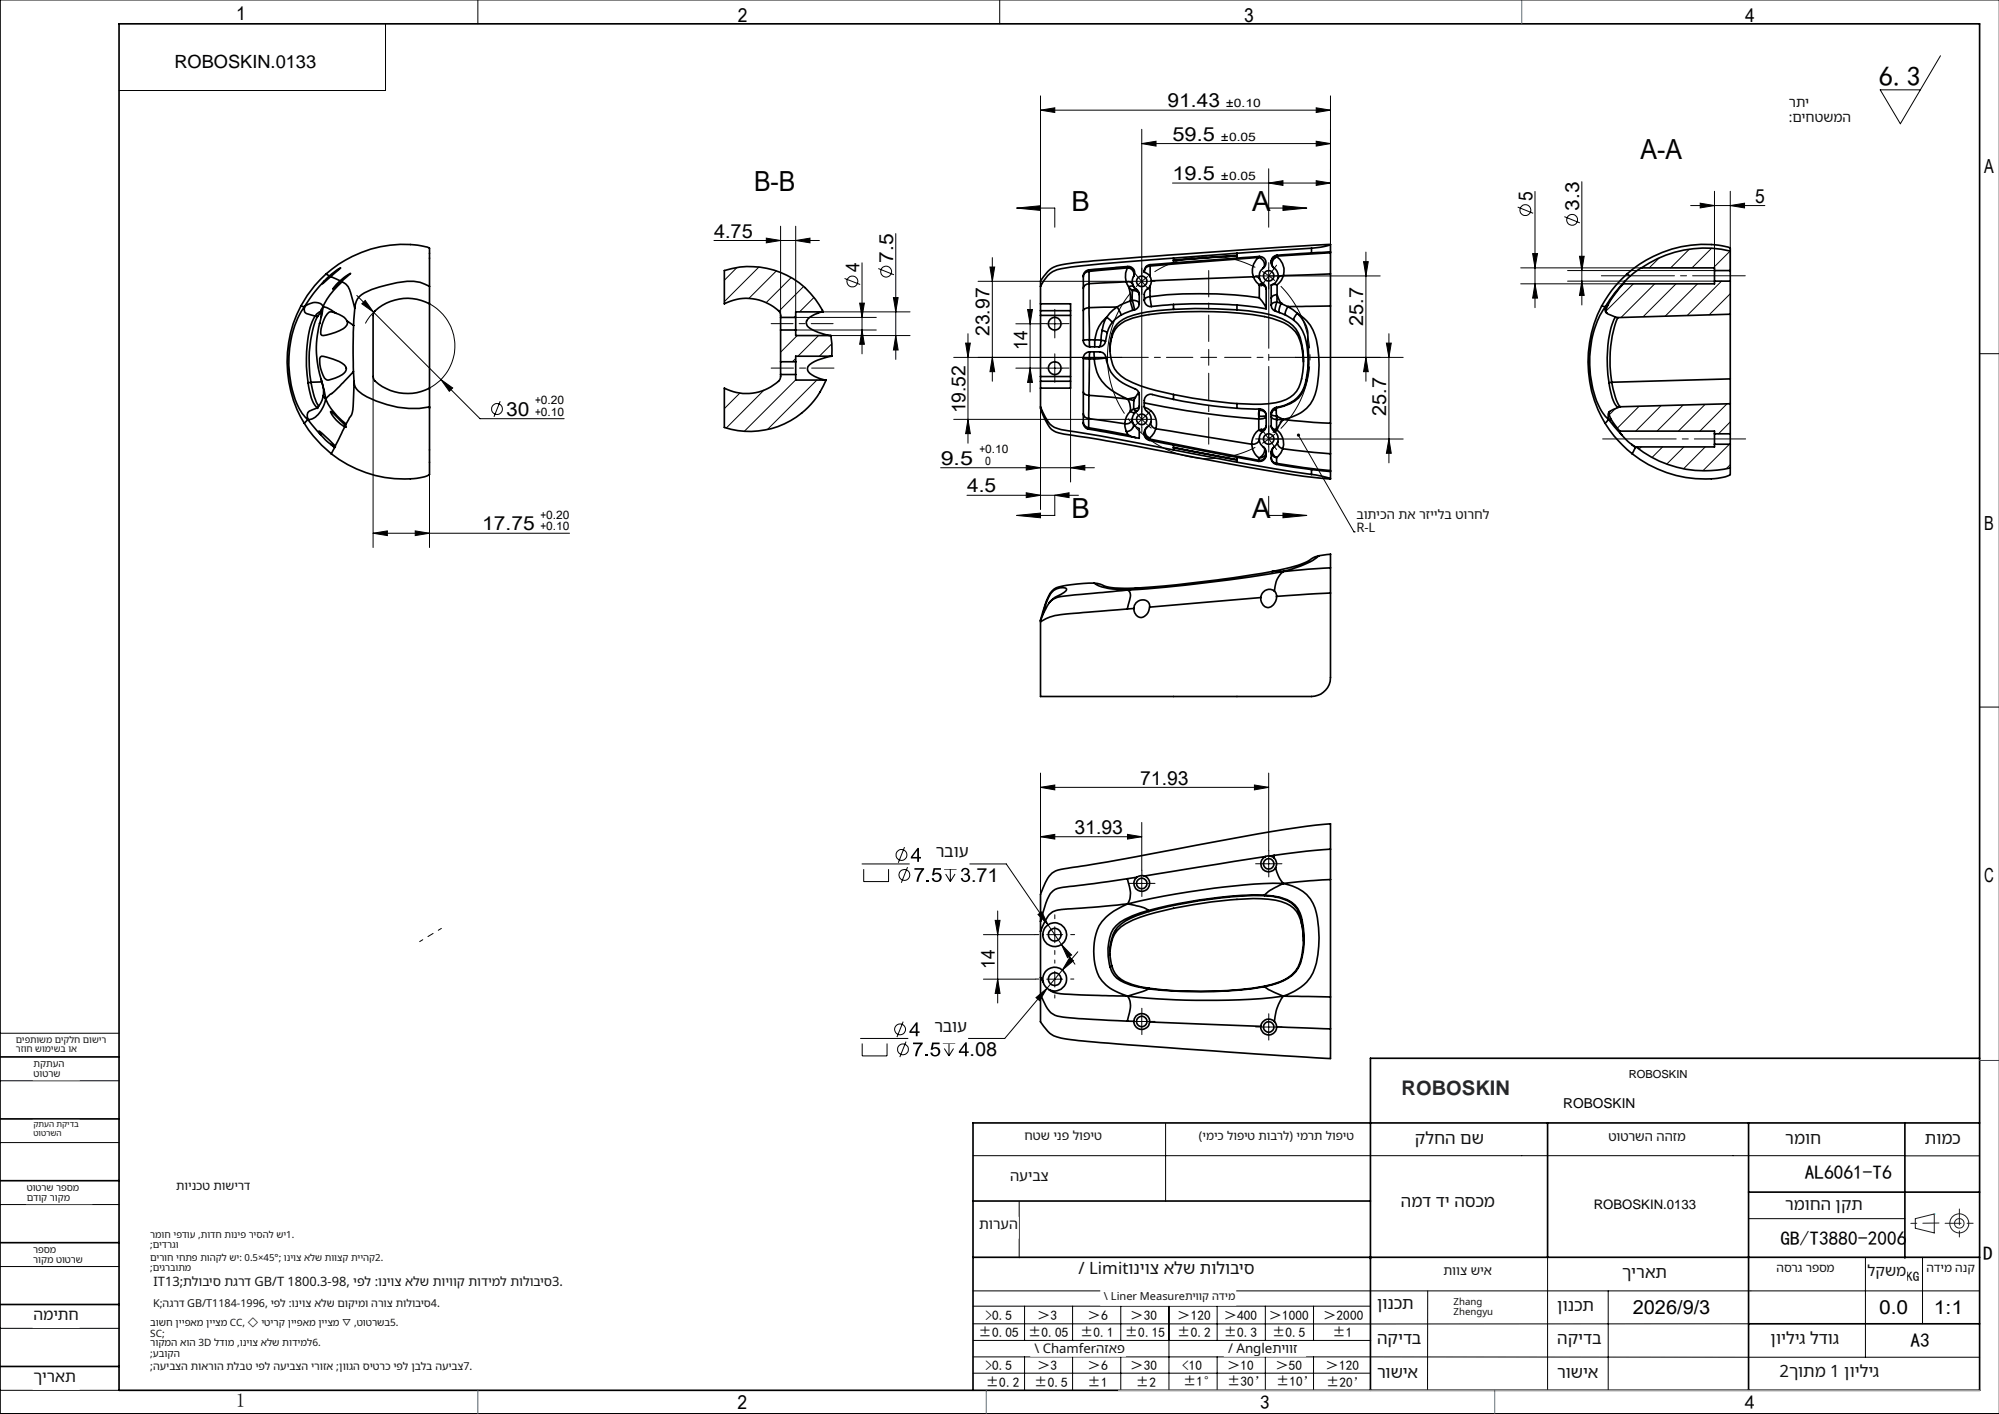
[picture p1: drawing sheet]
<svg xmlns="http://www.w3.org/2000/svg" width="420mm" height="297mm" viewBox="0 0 420 297" stroke-linecap="round" stroke-linejoin="round" font-family="sans-serif">
<g fill="none" stroke="#000" stroke-width=".21">
<path d="M100.4 0v5M210 0v5M420 0h-419.9v297h419.9M81 5v14h-56M407.7 11.7l-8.4 14.3-4.3-7.1h8.5M218.6 23.1l3-.5v1zM218.6 20.1v40M218.6 23.1h60.9M239.9 30.2l3-.5v1zM239.9 27.2v62.5M239.9 30.2h39.6M246.3 38.4h33.2"/>
<path d="M266.6 38.4l3-.4v.9zM266.6 35.5v12.2M276.5 29.7l3 .5-3 .5zM276.5 38l3 .4-3 .5zM276.5 22.6l3 .5-3 .5zM279.5 20.1v44.2M332.4 38.2v25.9M150 50.5h22.2M154.8 56.2l-2.6 2.7M159.5 56.1l-7.3 7.3M161 50l3 .5-3 .5zM163.1 56.9l-5.8 5.8"/>
<path d="M164 47.5v18.7M166.2 58.3l-5.2 5.3M167.2 50.5l3-.5v1zM167.2 47.5v18M177.4 58.5l3.3 1.3M181.1 55.2v19.1M184.5 56.4l3.3 1.3M188.2 49.1v26.4M205.5 59.1h31.6M208 56.1h1l-.5 3zM208.5 54.1v26M213.6 43.7l5-.5v1z"/>
<path d="M213.6 43.7h8v4M238.2 59.1h3.3M238.8 57.9l1.1 1.2M239.9 59.1l-1.2 1.2M239.9 59.1l1.1 1.3M241.2 58.1l-1.3 1M264.9 58h25.1M266.6 43.7h8M266.6 56.3v3.3M269.6 43.2l5 .5-5 .5zM286.5 55h1l-.5 3zM287 52.9v27.2"/>
<path d="M318.9 43.5l3.2 1.3M319.5 56.3h25.4M319.5 59.6h21.6M322 53.3h1l-.5 3zM322.5 59.6l.5 3h-1zM322.5 40.2v24.4M328.7 45.5l3.2 1.3M329.4 59.1h30.8M331.9 53.8h.9l-.4 3zM332.4 59.1l.4 3h-.9zM343.2 59.6l-5.8 5.7M347.7 59.6l-7.1 7.1"/>
<path d="M348.6 54.2l-2.1 2.1M352.1 59.6l-6.9 6.9M354.9 52.3l-3.9 4M355.2 43.2h15.6M356.7 59.6l-6.9 6.8M357.2 42.7l3 .5-3 .5zM359.6 52.1l-4.1 4.2M360.2 40.2v16.6h-30.8M361.7 59.1l-7.2 7.2M363.5 43.2l3-.5v1zM363.5 40.2v16.6M363.5 52.7l-3.5 3.6"/>
<path d="M75 62.1l17.6 17.6M76 63.8l.7-.7 1.8 2.5zM78.4 79.1v35.9M78.8 65.3a8.9 8.9 0 0 0-2 2.6M90.2 63.8a10 10 0 0 1 .1 17.7M92.6 79.7l8.3 8.2h17.6M92.6 79.7l2.5 1.8-.7 .7zM164.2 69.3l-.2 .2M167.2 66.3l-.4 .4M167.2 75.3l-.7 .7M167.2 79.8l-10.8 10.8M167.2 66.7h16.9"/>
<path d="M167.2 69.3h16.9M167.5 70.5l-3.5 3.5M168.8 60.2l-5.1 5.2M171 62.5l-3 3M171.6 79.8l-10.3 10.4M172 70.5l-4.4 4.3M172.8 65.2l-.3 .3M173 65.5h18.2M174.6 70.5h16.6M174.8 72.2l-2.6 2.6M180.6 63.7h1l-.5 3zM181.1 69.3l.5 3h-1z"/>
<path d="M187.7 62.5h1l-.5 3zM188.2 70.5l.5 3h-1zM200.4 75.1h35.3M202.9 72.1h1l-.5 3zM203.4 70.1v23M208.5 75.1l.5 3h-1zM213.4 68h5.2M213.4 77.3h5.2M215.9 65h1l-.5 3zM216.4 77.3l.5 3h-1zM216.4 63v19.3M219.9 68h3.4"/>
<path d="M219.9 77.3h3.4M221.6 66.3v3.4M221.6 75.7v3.3M272.2 75.1h22.6M287 75.1l.5 3h-1zM291.3 72.1h1l-.5 3zM291.8 70.1v27.1M363.5 61.7l-4.4 4.4M415.9 74.3h4.1M90.2 94.5v20.5M105.1 84.3l-1.3 3.3M155.4 82.6l-3.2 3.2"/>
<path d="M160.5 81.9l-7.9 8M197.6 98.2h32.3M200.4 88.1h36.7M203.4 88.1l.5 3h-1zM215.6 97.8l3 .4-3 .5zM218.6 85.8v21.2M224.9 98.2l3-.4v.9zM224.9 81.5v19.7M238.2 88.1h3.3M264.9 92.2h29.9M266.6 90.6v3.3M272.8 91.4l11.7 20.3h30.5"/>
<path d="M291.8 92.2l.5 3h-1zM339.4 85.8l-1.3 1.3M344.4 85.3l-4.6 4.6M344.8 93.9l-.4 .4M349 85.2l-5.3 5.4M349.3 93.9l-2.2 2.2M353.6 85.1l-5.4 5.5M353.8 93.9l-3.6 3.6M358.2 84.9l-5.6 5.7M358.3 93.9l-4.6 4.6M362.9 84.8l-5.7 5.8M363.4 93.3l-5.6 5.6"/>
<path d="M363.5 88.6l-2.4 2.5M363.5 97.6l-.8 .8M78.4 112l3-.5v1zM78.4 112h41.3M87.2 111.5l3 .5-3 .5zM203.2 104h23.4M213.6 108.3l5-.5v1zM215.6 103.5l3 .5-3 .5zM221.6 104l3-.5v1zM221.6 104.2v4.1h-8M266.6 104.2v4.1h8M269.6 107.8l5 .5-5 .5z"/>
<path d="M415.9 148.5h4.1M190 177.9l-1.3 3.3M218.6 175.8l3-.5v.9zM218.6 165.4l3-.5v1zM218.6 162.4v31.1M218.6 175.8h21.3M218.6 165.4h48M236.9 175.3l3 .5-3 .4zM239.9 172.8v10M263.6 164.9l3 .5-3 .5zM266.6 162.4v16.3M266.6 179.8v3.3"/>
<path d="M181.1 181.5h30.3l8.8 12.8M181.5 182.6v2.6h5.2v-2.6M190.7 182.1l-1.3 3.3M198.4 182.6h2.6M198.7 183.6l1 1.6M199.7 182.6v2.6M200.7 183.6l-1 1.6M206.6 196.3h10.9M209.1 193.3h1l-.5 3zM209.6 191.3v19.4M218.1 192.1l.8-.6 1.3 2.8zM219.9 196.3h3.4"/>
<path d="M220.2 194.3l5.6 8.2M221.6 194.7v3.3M223 198.4l2.1 2.2-.8 .6zM226.4 199.9l-6.4 7.7M238.2 185.6h3.3M239.9 183.9v3.3M264.9 181.4h3.3M0 217h25M181.2 219.2v2.6h5.2v-2.6M189.8 214.6l-1.3 3.2M190.4 218.8l-1.3 3.2M198.1 219.2h2.6"/>
<path d="M199.4 219.2v2.6M206.6 205.7h11M209.6 205.7l.5 3h-1zM217.7 209.5l2.3-1.9-1.6 2.6zM219.9 205.7h3.4M220 207.6l-8.9 10.5h-30.3M221.6 204v3.3M224.8 201.1l.7 .7-2.3 2zM238.2 214.6h3.3M239.9 212.9v3.3M264.9 215.7h3.3M266.6 214.1v3.3"/>
<path d="M0 227h25M0 240h25M198.4 220.2l1 1.6M200.3 220.2l-.9 1.6M244.9 236v16.3M0 253h25M204.4 242.7h195.8M214.1 252.4v11.8M367.4 256h32.8M400.2 242.8h15.7M0 266h25M0 279h25"/>
<path d="M204.4 271.1h211.5M204.4 278.1h163M204.4 274.4h83.5M215.3 274.4v7.1M225.4 274.4v7.1M235.5 274.4v7.1M245.6 274.4v17.6M255.7 274.4v7.1M265.9 274.4v7.1M276 274.4v7.1M300 271.1l-.1 21M325.2 264.1v27.9"/>
<path d="M337.9 271.1v20.9M391.9 264.1v21M403.9 264.1v14M0 292h25M204.4 285l211.5 .1M204.4 288.4h83.5M204.5 281.5h83.5M215.3 285v7M225.4 285v7M235.5 285v7M255.7 285v7M265.9 285v7"/>
<path d="M276 285v7M287.9 292h128"/>
<circle cx="179.1" cy="59.1" r="1.14"/>
<circle cx="186.2" cy="57.1" r="1.15"/>
<circle cx="320.5" cy="44.1" r="1.15"/>
<circle cx="330.3" cy="46.2" r="1.13"/>
<circle cx="104.4" cy="85.9" r="1.14"/>
<circle cx="189.4" cy="179.6" r="1.14"/>
<circle cx="190" cy="183.8" r="1.15"/>
<circle cx="189.1" cy="216.2" r="1.14"/>
<circle cx="189.7" cy="220.4" r="1.13"/>
</g>
<path d="M266.6 57.9l-1.4-.9M266.6 57.9l1.3 1.1M238.8 86.8l-.6-.9M239.9 88.1l1.2 1.1M239.9 88.1l-1.1-1.3M241.1 89.2l.8 .8M266.6 92.2l1.3-1M266.6 92.2l-1.4 .9" fill="none" stroke="#000" stroke-width=".21" stroke-dasharray="30.5 1.3 1.3 1.3" stroke-linecap="butt"/>
<path d="M269.1 90a21.3 21.3 0 0 0 0-29.9" fill="none" stroke="#000" stroke-width=".21" stroke-dasharray="30.5 1.3 1.3 1.3" stroke-dashoffset="15.8" stroke-linecap="butt"/>
<path d="M263.7 56.2a21.3 21.3 0 0 0-21.1 .9" fill="none" stroke="#000" stroke-width=".21" stroke-dasharray="30.5 1.3 1.3 1.3" stroke-dashoffset="21.3" stroke-linecap="butt"/>
<path d="M237.6 61.5a21.3 21.3 0 0 0-.2 26.9 21.3 21.3 0 0 0 26.3 5.6" fill="none" stroke="#000" stroke-width=".21" stroke-dasharray="30.5 1.3 1.3 1.3" stroke-dashoffset="3.2" stroke-linecap="butt"/>
<g fill="none" stroke="#191924" stroke-width=".21">
<path d="M402.4 256l4-1v4l-4-1z"/>
<circle cx="411.7" cy="257" r="1"/>
<circle cx="411.7" cy="257" r="2"/>
</g>
<g fill="none" stroke="#000" stroke-width=".21" stroke-dasharray="30.5 1.3 1.3 1.3">
<path d="M238.2 59.1h-1.1M238.8 57.8l-.7-.8M239.9 57.4v-1.1M241.6 59.1h1.1M264.9 57.9h-1.1M265.6 59.3l-.7 .9M266.6 56.3v-1.1M266.6 59.6v1.1M266.6 57.9l1-1.3M266.6 57.9l-1 1.4M267.6 56.6l.6-.9M268.2 57.9h1.1"/>
<path d="M220 68h-1.4M220 77.3h-1.4M221.6 66.3v-1.3M221.6 69.6v1.4M221.6 75.6v-1.3M221.6 79v1.3M223.3 68h1.3M223.3 77.3h1.3M239.9 60.7v1.1M241 60.3l.7 .9M254 75.1h1.6M254 75.1v-1.7"/>
<path d="M254 75.1h-1.7M254 75.1v1.6M238.2 88.1h-1.1M238.7 89.2l-.8 .8M239.9 86.4v-1.1M239.9 89.7v1.1M239.9 88.1l-1.2 1.1M239.9 88.1l1.2-1.2M241.1 86.9l.8-.7M241.6 88.1h1.1M264.9 92.2h-1.1M265.6 90.9l-.7-.9"/>
<path d="M266.6 90.5v-1.1M266.6 93.9v1.1M266.6 92.2l1 1.3M266.6 92.2l-1-1.3M267.6 93.5l.6 .9M268.2 92.2h1.1M266.6 179.8v-1.1M218.3 196.3h-.8M221.6 193v-.9M221.6 199.6v.9M225 196.3h.8M238.2 185.5h-1.1"/>
<path d="M239.9 183.9v-1.1M239.9 187.2v1.1M241.6 185.5h1.1M264.9 181.4h-1.1M266.6 183.1v1.1M268.2 181.4h1.1M218.3 205.6h-.7M221.6 202.3v-.7M221.6 209v.6M225 205.6h.6M238.2 214.5h-1.1M239.9 212.9v-1.1"/>
<path d="M239.9 216.2v1.1M241.6 214.5h1.1M264.9 215.7h-1.1M266.6 214v-1.1M266.6 217.4v1.1M268.2 215.7h1.1"/>
</g>
<path d="M336.5 57.9h30.2" fill="none" stroke="#000" stroke-width=".21" stroke-dasharray="30.5 1.3 1.3 1.3" stroke-dashoffset="15.1"/>
<path d="M336.7 92.2h30.1" fill="none" stroke="#000" stroke-width=".21" stroke-dasharray="30.5 1.3 1.3 1.3" stroke-dashoffset="15"/>
<path d="M175 68h-13" fill="none" stroke="#000" stroke-width=".21" stroke-dasharray="30.5 1.3 1.3 1.3" stroke-dashoffset="25.9"/>
<path d="M175.2 77.3h-13.2" fill="none" stroke="#000" stroke-width=".21" stroke-dasharray="30.5 1.3 1.3 1.3" stroke-dashoffset="25.8"/>
<path d="M269.3 88.2l-2.9 4.3" fill="none" stroke="#000" stroke-width=".21" stroke-dasharray="30.5 1.3 1.3 1.3" stroke-dashoffset="29.8"/>
<path d="M250.6 75.1h-14.9M254 71.7v-14.9M254 78.4v14.9M257.3 75.1h14.9" fill="none" stroke="#000" stroke-width=".21" stroke-dasharray="30.5 1.3 1.3 1.3" stroke-dashoffset="24.9"/>
<path d="M88.2 197.8l4.5-2.8" fill="none" stroke="#000" stroke-width=".21" stroke-dasharray="30.5 1.3 1.3 1.3" stroke-dashoffset="29.7"/>
<path d="M266.6 57.9v34.3" fill="none" stroke="#000" stroke-width=".21" stroke-dasharray="30.5 1.3 1.3 1.3" stroke-dashoffset="15.3"/>
<g fill="none" stroke="#000" stroke-width=".35">
<path d="M25 5h390.9v287h-390.9zM68.1 59.1a29 29 0 0 0-4.1 5.3M68.5 57.5l.7 .5M68.5 57.5a23.9 23.9 0 0 1 21.5-5.5l.2 .1v8M68.5 57.5a24.6 24.6 0 0 0-5.3 6.8M69.2 58l1.4-1.2 1-.5-2.1 1.8M69.2 58l-1.1 1.1M69.5 58.1l2 .9M69.5 58.1l-1.8 1.5 .4-.5M71.5 59l2.2-1.6-1.9 1.7M71.5 59l-1.2 1.2-.3 .6 1.8-1.7M71.8 59.1l.1 .1"/>
<path d="M71.9 59.2l.7 .5 .6 .6a17.5 17.5 0 0 1 1.3 4.5M71.9 59.2a14.9 14.9 0 0 0-4 5.2M218.6 59.1v1M228.8 56.7a1.33 1.33 0 0 0-1.2 1.3v13.5M228.8 56.7v.3M228.8 57a1.21 1.21 0 0 0-1.2 1.2M228.8 57v2.6M228.8 59.6a1.17 1.17 0 0 0-1.2 1M228.8 59.6v5M236.6 59.2a1.06 1.06 0 0 1 1.4 .6M236.6 59.2l-7.8 .4M236.6 59.2l.5 1.1"/>
<path d="M236.9 56.3l-8.1 .7M236.9 56.3a1.34 1.34 0 0 1 1.3 1.8M236.9 56.3a3.7 3.7 0 0 0-.3 2.9M237 56a1.39 1.39 0 0 1 1.3 .8 1.39 1.39 0 0 1-.3 1.6 2.06 2.06 0 0 0 .8 2.3M237 56l-8.2 .7M237 56l-.1 .3M241.7 55.6a1.36 1.36 0 0 0-1.3 1.6 2.03 2.03 0 0 1 1.5 1.7 2.03 2.03 0 0 1-1.1 2.1l-.4 .7v1.4M241.7 55.6v.3M241.7 55.9a1.21 1.21 0 0 0-1.3 1.2M241.7 55.9v2.2M246.6 54.2l-10.9 .9a103.5 103.5 0 0 0-13.6 1.6 5.8 5.8 0 0 0-3.5 3.4M246.6 55.2l-4.9 .4"/>
<path d="M246.6 54.2v1M259.9 53.7l-13.3 1M259.9 53.7l-13.3 .9M259.9 53.2l-13.3 1M259.9 53.2v1M259.9 54.2l-13.3 1M263.3 58.1l-21.4 .9M263.3 58.1a1.06 1.06 0 0 1 1.4 .6M263.3 58.1l.7 1.2 .6 .5M264.4 54.1l-22.7 1.8M264.4 54.1a3.6 3.6 0 0 0-1.1 4M264.4 54.1a1.42 1.42 0 0 1 .9 2.3"/>
<path d="M264.6 53.9a1.4 1.4 0 0 1 1.4 1.1 1.4 1.4 0 0 1-.9 1.6 2.03 2.03 0 0 0 .3 3M264.6 53.9l-4.7 .3M264.6 53.9l-.2 .2M264.6 59.8v2.7M264.6 59.8a1.18 1.18 0 0 1 1.4 .9M265.4 59.6l.4 .3 .2 .8M265.4 59.6a.65 .65 0 0 0-.8 .2M267.1 55.2l.2 .7 .4 .4M267.3 59.8h1M267.7 56.3a1.98 1.98 0 0 1 .8 2 1.98 1.98 0 0 1-1.4 1.6v4.2M268.3 53.6a1.31 1.31 0 0 0-1.2 1.6M268.3 53.6v.2"/>
<path d="M268.3 53.8a1.27 1.27 0 0 0-1.2 1.2M268.3 54a1.27 1.27 0 0 0-1.2 1.2M268.3 54a3.6 3.6 0 0 1 1.4 3.9M268.3 54a1.4 1.4 0 0 0-.6 2.3M268.3 59.8v2.1M268.3 53.8v.2M269.7 57.9a1.08 1.08 0 0 0-1.2 .6M269.7 57.9a3.9 3.9 0 0 1-1.4 1.9M275.6 52.1l2.4-.3 1.5-.4v1.5M275.6 52.1l-15.7 1.1M275.6 53.1l-7.3 .5M275.6 52.1v1"/>
<path d="M279.5 51.3l-20.5 1.3a775.2 775.2 0 0 0-34.8 2.8 5.8 5.8 0 0 0-4.9 2.7l-.7 1M279.5 52.9l-3.9 .2M279.5 53.1l-11.2 .7M279.5 52.9v.2M279.5 57.5l-9.8 .4M279.5 53.1v4.4M279.5 57.5v6.8M341.1 59.6a22.6 22.6 0 0 0-3.2 4.4M341.4 59.1l-2.2 2.6-1.9 2.7M341.4 59.1l-.3 .5M341.8 57.5l.7 .5M341.8 57.5a24.6 24.6 0 0 0-5.3 6.8"/>
<path d="M342.5 58l-1.1 1.1M344.9 56.3l-2.4 1.7M344.9 56.3h15.3v.5M360.2 56.8v2.3M360.2 59.1v.5h-19.1M360.2 59.1h3.3M360.2 56.8h3.3M363.5 56.8v-4.7l-.2-.1a23.5 23.5 0 0 0-21.5 5.5M363.5 52.7a23.4 23.4 0 0 0-18.6 3.6M363.5 56.8v2.3M363.5 59.1v6.9M63.2 64.3l.8 .1"/>
<path d="M63.2 64.3a25.1 25.1 0 0 0 .7 24.6M64 64.4a2.88 2.88 0 0 1 3.6-.4l.3 .4M64 64.4a1.12 1.12 0 0 0 .7 1.6l1.5 .4M64 64.4a19.4 19.4 0 0 0-3.3 12.3 18.5 18.5 0 0 0 2.9 10.3l1.1 1.1M66.2 66.4a12.5 12.5 0 0 0-1.7 6.2l-.1 1.3a29.3 29.3 0 0 0 .3 6.5M66.2 66.4l.5 .1M66.7 66.5a24 24 0 0 0-1.4 13.8M67.2 67.8a23.2 23.2 0 0 0 .7 13.4v1.9M67.3 75l.3-.2 1.1 .2a6.9 6.9 0 0 1 3.9 2 1.29 1.29 0 0 1-.7 1.7l-1.5 .7-1.6 .4a1.93 1.93 0 0 1-1.2-1.7l-.3-.8a4.2 4.2 0 0 1 0-2.3zM67.4 65.4l-.9 .6-.3 .4M67.5 79.6l.9 4.2M67.5 65.7l-.8 .8"/>
<path d="M67.9 64.4l-.4 .7v1.5M67.9 64.4l.8 .2 1.9 1.2M67.9 64.4l-.8 3.6M70.6 65.8l-.5-.2a1.01 1.01 0 0 0-1.3 .3 7.2 7.2 0 0 0-1.4 4.3l.5 .3 1.6-.4a6.7 6.7 0 0 0 3.3-1.8l.2-.3-.1-.6M70.6 65.8l.6 .2a3 3 0 0 1 1.7 1.4M72.9 67.4l1.4 1M74.3 78.1l-3 3.1-2 1.7-.9 .9M74.3 78.1l.1 2M74.3 68.4v9.7M74.5 64.8l-.2 3.6M90.2 60.1a8.4 8.4 0 0 0-6.8-.7 23.5 23.5 0 0 0-7.4 2.5 3.4 3.4 0 0 0-1.5 2.9M90.2 63.8a9.8 9.8 0 0 0-11.7 1.9l-.1 .5v12.9l.1 .5a9.7 9.7 0 0 0 11.7 1.9"/>
<path d="M90.2 60.1v25.4M164 78.7v.6a2.19 2.19 0 0 1-1.5 1.6 9.9 9.9 0 0 1-10.3 .6v8.3a17.3 17.3 0 0 0 21.4-10M164 76v2.7M164 66.7v2.6M164 69.3v6.7M164 66.7h3.2M164 78.7h3.2M164 76h3.2M164 69.3h3.2M167.2 76v2.7M167.2 66.7v2.6M167.2 78.7v1.1h6.4"/>
<path d="M167.2 69.3v1.2h7.4M173 65.5a5.2 5.2 0 0 0-3.5 1.9v.9a8.9 8.9 0 0 0 5.1 2.2M173 65.5a17.2 17.2 0 0 0-20.8-8.7v7a9.7 9.7 0 0 1 11.7 1.9l.1 1M173 65.5h-5.8v1.2M174.6 70.5l.2 1.6v2.7M174.8 74.8a10.5 10.5 0 0 0-4.9 2l-.2 .5a1.36 1.36 0 0 0 .8 1.4l1.4 .7 1.7 .4M174.8 74.8h-7.6v1.2M218.6 63.8v1.5M218.6 79.1v1M218.6 65.3v.9M218.6 63.8h6.3v17.7h-6.3M218.6 60.1v3.7"/>
<path d="M218.6 66.2v12.9M218.6 65.3h6.3M218.6 79.1h6.3M218.6 66.2h6.3M227.6 75.2v13.6a1.36 1.36 0 0 0 1.1 1.3M227.6 71.5a1.33 1.33 0 0 0 1.4 1.3M227.6 75.2l1.3 .2M228.8 64.6a1.15 1.15 0 0 0-1.2 .7M228.8 64.6l.1 6.8M228.9 75.4l-.1 7.6M228.9 71.4l-1.3 .1M228.9 75.4h1"/>
<path d="M228.9 71.4l.1 1.4M228.9 71.4h1.1M229 73.9h2a1.5 1.5 0 0 1 1.4 1.7 7.2 7.2 0 0 0 5 5.6l1.1 .5a1.41 1.41 0 0 1 .9 1.2v2.8l-.5 .7M229 73.9a1.33 1.33 0 0 0-1.4 1.3M229 73.9l-.1 1.5M229 72.8h1.9M229.8 73.9l.1 1.5M229.9 75.4a8.8 8.8 0 0 0 5.3 7.6l1.7 .8M230 71.4v1.4M230 71.4l1.3 .1M231.3 71.5l1 .2M231.3 71.5a1.56 1.56 0 0 1-.4 1.3"/>
<path d="M231.6 69.4l1 .5M231.6 69.4l-.3 2.1M232.3 71.7a1.33 1.33 0 0 1-1.4 1.1M232.4 75.2l-2.5 .2M232.5 66.6l1 .9 .1 .3M232.5 66.6l-.7 1.5-.2 1.3M232.5 66.6a7 7 0 0 0-2.5 4.8M232.6 69.9l-.3 1.8M233.6 70.8a5.5 5.5 0 0 1 4.4-4 54.7 54.7 0 0 1 14.3-1.4 64.4 64.4 0 0 1 15 1.5 7.7 7.7 0 0 1 5.8 4.6 15.7 15.7 0 0 1 .8 4.5M233.6 70.8l-.4 2.1v.8M233.6 70.2a9.2 9.2 0 0 0 1.1 8 10.7 10.7 0 0 0 4.9 2.8l3.3 1 3.7 .9M233.6 70.2v.6"/>
<path d="M234.7 64.5l-5.9 .1M234.7 64.5l.6 1.1 .2 .6M234.7 64.5l-1.5 1.3-.7 .8M237.1 60.3a.88 .88 0 0 1 1.2 0M237.1 60.3a6.3 6.3 0 0 1 .4 2.9M237.1 60.3l.8 .7M237.5 63.2l-2.8 1.3M237.5 63.2l.4 2M237.9 63.1a1.3 1.3 0 0 1 1.5 .7M237.9 63.1l-.4 .1M237.9 63.1l.5 2M237.9 61v2.1"/>
<path d="M237.9 61a1.19 1.19 0 0 1 1.5 .9M238.4 65.1a8.6 8.6 0 0 0-5.1 3.2l-.7 1.6M238.8 60.7a1.26 1.26 0 0 1 .6 1.2M238.8 60.7a.7 .7 0 0 0-.9 .3M239.4 63.8a1.4 1.4 0 0 1-1 1.3M239.4 61.9v1.9M240.4 63.1a1.34 1.34 0 0 0 1.5 1.3M241.6 62.3a89.7 89.7 0 0 1 23 .2M241.6 62.3a1.05 1.05 0 0 0-1.2 .8M241.6 62.3l.3 2.1M241.7 60.1l-.1 2.2M246.6 65l-1.5 .1a22.9 22.9 0 0 0-9.1 2 4.8 4.8 0 0 0-2.4 3.1"/>
<path d="M246.6 65l4.5-.2 8.8 .3M246.6 64l-4.7 .4M246.6 64a107.2 107.2 0 0 1 13.3 .1M246.6 64v1M259.9 65.1a23.2 23.2 0 0 1 10.9 2.6 6.1 6.1 0 0 1 2.7 4.6 14.6 14.6 0 0 1-1.1 9.9 7.6 7.6 0 0 1-5.9 2.6l-3.2 .1-3.4-.1M259.9 64.1v1M264.6 62.5l1.1 1.6 .3 .7M266 60.7v4.2l-6.1-.8M267.1 64.1a1.34 1.34 0 0 0 .9 1.3M268 65.4a8.2 8.2 0 0 1 6.4 6.3 19.1 19.1 0 0 1 0 8.1M268.3 63.4a1.11 1.11 0 0 0-1.2 .7M268.3 63.4a2.36 2.36 0 0 0-.3 2"/>
<path d="M268.3 63.4l.9 .3M268.3 61.9l.9 1.8M268.3 61.9a1.15 1.15 0 0 0-1.2 .7M268.3 61.9v1.5M269.2 63.7l1.4 .7M269.2 63.7h.1M269.2 63.7l-.5 1.3 .1 .6M270.6 64.4h.1M270.6 64.4l-.5 1.2v.6M270.6 64.4l2 1.4M272.6 65.8a8.8 8.8 0 0 1 4.3 7.3 22.1 22.1 0 0 1-1 10.8 8.5 8.5 0 0 1-6.3 4.2M272.6 65.8a6.7 6.7 0 0 1 2.2 6l.1 1.4a21 21 0 0 1-.4 6.8"/>
<path d="M272.6 65.8a1.57 1.57 0 0 0-.7 1.5M274.4 79.8a6.9 6.9 0 0 1-6.2 5.8M274.4 79.8l.1 .2M274.5 80a6.3 6.3 0 0 1-4.8 5.3l-1.6 .4M279.5 64.3l-8.9 .1M279.5 64.3v24.6M336.5 64.3l.8 .1M336.5 64.3a25.3 25.3 0 0 0 .7 24.6M337.3 64.4a1.24 1.24 0 0 0 .3 1.4M337.3 64.4l-.4 .6a22.1 22.1 0 0 0-.4 21.3l1.5 1.8M337.6 65.8l1.8 .8M337.9 64l-.6 .4"/>
<path d="M337.9 64a1.7 1.7 0 0 0-.3 1.8M339.4 66.6a14.9 14.9 0 0 0-1.7 7.3 29.3 29.3 0 0 0 .4 6.5M339.4 66.6l.5 .1M339.9 66.7a23.7 23.7 0 0 0-1.3 13.6M363.5 66l-23.6 .7M363.5 66v13.6M363.5 79.6v5.2M363.5 79.6l-24.9 .7M63.9 88.9a25 25 0 0 0 5.7 6.4M64.7 88.1l2.8 3.3M64.7 88.1l-.8 .8M64.7 80.4a9 9 0 0 0 1.8 5.1l.2 .2-1 .3a1.25 1.25 0 0 0-1.1 1.8l.1 .3"/>
<path d="M65.3 80.3l-.6 .1M65.3 80.3l.7 3.1 1 1.9M67.5 91.4l-.5-.8 2.1 1.7 1.3 1.4M67.5 91.4l2.1 2M67.6 80.2l-2.3 .1M67.9 83.1l-.2 .9-1 1.8M67.9 83.1l.5 .7M68.4 83.8a12.7 12.7 0 0 0 4.3 5.3M68.4 83.8a5.2 5.2 0 0 1-3.3 4.3h-.4M69.6 93.4l.7 .5v.1M69.6 93.4l.7 .6M70.3 94l-.7 1.3"/>
<path d="M70.4 93.7v.2M72.4 89.7l-2 4M72.6 89.4l.1 .3h-.3M72.6 89.4l-2.8-2.8-.3-.2a7 7 0 0 0 2.9 3.3M72.7 89.1l-.1 .3M74.4 80.1v.2a2.92 2.92 0 0 0 1.7 2.5 21.1 21.1 0 0 0 14.1 2.7M74.4 80.1l-.2 5.4a5.3 5.3 0 0 1-1.2 3l-.3 .6M90.2 85.5v14.2a9.8 9.8 0 0 1-5.2 .9 24.8 24.8 0 0 1-15.4-5.3M90.2 85.5v.3M218.6 85.8l1.5 3.3a3.9 3.9 0 0 0 3.5 2.1 407.7 407.7 0 0 1 27.6 4.9 272.9 272.9 0 0 0 28.3 4.5M218.6 85.5v.3M218.6 85.5l1 2.1a4.3 4.3 0 0 0 3.4 2.6l1.4 .3a363.4 363.4 0 0 1 22.2 4"/>
<path d="M218.6 80.1v1.4M218.6 81.5v4M218.6 80.1h6.3M227.6 88.7a1.28 1.28 0 0 0 1.1 1.1M227.6 86.9a1.09 1.09 0 0 0 1.1 1M227.6 82.3a1.08 1.08 0 0 0 1.2 .7M228.7 89.8v.3M228.7 89.8l8.4 1.6M228.7 87.9v1.9M228.7 87.9l7.6 1.1M228.8 83l-.1 4.9M228.8 83l8.1 .8"/>
<path d="M236.3 89l.3 1.6M236.6 90.6l.5 .8M236.9 83.8l.4 .9 .2 1.7M236.9 83.8l1.3 .3M237.1 91.4l1.6 .5M237.5 86.4a3.8 3.8 0 0 0-1.2 2.6M237.5 86.4a.91 .91 0 0 0 1.1 .2M237.9 88a1.24 1.24 0 0 1-1.6 1M238.1 88.9a1.36 1.36 0 0 1-1.5 1.7M238.2 85.9l-.7 .5M238.2 85.9l.2 .4 .5 .1M238.2 84.1v1.8"/>
<path d="M238.5 83.5l-.3 .6M238.5 83.5l-1.6 .3M238.9 86.4a2.01 2.01 0 0 0-1 2 2.01 2.01 0 0 0 1.5 1.6v2.1l-10.7-2M239.3 82.4l-.8 1.1M239.4 85.3a1 1 0 0 1-1.2 .6M240.4 90.8a1.44 1.44 0 0 0 1.1 1.7M240.4 91a1.21 1.21 0 0 0 1.1 1.2M240.4 90.8a1.21 1.21 0 0 0 1.1 1.2M240.4 84.6a181.1 181.1 0 0 0 24.1 3.4M240.5 85.5a3.6 3.6 0 0 1 2.4 4.6M241 89.7l-.3 .4-.3 .7M241 89.7a1.37 1.37 0 0 0 .5 2.3"/>
<path d="M241.5 92.5l5.1 1M241.5 92.2v.3M241.5 92.2l23 4.5M241.5 92v.2M241.8 88.6a1.31 1.31 0 0 0 1.1 1.5M242.9 90.1l-.4 .8-1 1.1M242.9 90.1l20.1 3.2M246.6 82.9a109.2 109.2 0 0 0 13.3 1.9M246.6 83.9l-4.5-1a1.32 1.32 0 0 0-1.7 1.2v1.4a1.73 1.73 0 0 0 .9 1.2 2.03 2.03 0 0 1-.3 3M246.6 83.9l6.2 1.1 7.1 .8M246.6 94l13.3 2.6M246.6 94.5l13.3 2.6"/>
<path d="M246.6 82.9v1M246.6 93.5v1M246.6 93.5l13.3 2.6M259.9 97.1l15.7 2.6M259.9 96.1l4.5 .8M259.9 85.8l4.8 .1a1.24 1.24 0 0 1 1.2 1.4l-1.3 .2M259.9 84.8v1M259.9 96.1v1M263 93.3a3.6 3.6 0 0 0 1.5 2.9M264.5 96.7l-.1 .2M264.5 88v2.3M264.5 90.3a3.7 3.7 0 0 0-1.5 3"/>
<path d="M264.5 90.3l.6 .3h.3M264.5 87.5v.5M264.5 87.5h.1M264.5 96.2v.5M264.5 92.2a1.27 1.27 0 0 1-1.5 1.1M264.6 85.9v.3M264.6 86.2l-.1 .2v1.1M264.6 86.2v1.3M264.6 86.2l1 .2 .4 .6M265.4 93.9l.4 .3 .2 .8M265.4 90.6a2.03 2.03 0 0 0 0 3.3M265.4 93.9a1.52 1.52 0 0 1-.9 2.3"/>
<path d="M266 95a1.5 1.5 0 0 1-1.6 1.9M266 89.5l-.2 .7-.4 .4M266 95.5a1.34 1.34 0 0 1-1.5 1.2M266 95a1.35 1.35 0 0 1-1.5 1.2M266 89.5a1.29 1.29 0 0 1-1.5 .8M266 87.3a1.27 1.27 0 0 1-1.5 .7M266 87.2v2.3M267.1 89.5l.2 .7 .4 .4M267.1 95v1.2a1.34 1.34 0 0 0 1.1 1.3M267.1 96.1a1.21 1.21 0 0 0 1.1 1.2l5.7 .9 5.6 .6M267.1 95a1.21 1.21 0 0 0 1.1 1.1M267.1 89.5a1.08 1.08 0 0 0 1.1 .8"/>
<path d="M267.1 87.5a.9 .9 0 0 0 1.1 .6M267.1 86.9v2.6M267.7 90.6a2.03 2.03 0 0 1 0 3.3M267.7 93.9l-.4 .3-.2 .8M267.7 93.9a1.4 1.4 0 0 0 .5 2.2M268.1 86a1.03 1.03 0 0 0-.9 1.2l1 .2M268.1 85.7a1.21 1.21 0 0 0-1 1.2M268.1 85.7v.3M268.1 86l.1 1.4M268.2 85.6a1.36 1.36 0 0 0-1.1 1.3M268.2 85.6l-.1 .1M268.2 97.5l7.4 1.1"/>
<path d="M268.2 90.3l-.5 .3M268.2 88.1h.1M268.2 88.1v2.2M268.2 88.1h1.4M268.2 87.4v.7M268.2 87.4l1.4 .7M268.2 96.1v1.4M268.2 90.3h.1M268.3 90.3l-.6 .3M268.3 90.3l.7 .7a3.7 3.7 0 0 1 .5 3.3M268.5 92.8a1.24 1.24 0 0 0 1 1.5M269.5 94.3l-.4 .8-.9 1"/>
<path d="M269.5 94.3l10 1M269.6 88.1l9.9 .8M269.6 88.1l-.7 1.1-.6 1.1M275.6 99.7l2.1 .3 1.8 .6M275.6 98.6l3.9 .4M275.6 98.6v1.1M279.5 98.8v.2M279.5 95.3v3.5M279.5 88.9v6.4M279.5 99v1.6M337.2 88.9a25.9 25.9 0 0 0 5.7 6.4M338 88.1h.5"/>
<path d="M338 88.1l2.8 3.3M338 88.1l-.8 .8M338.1 80.4a8.5 8.5 0 0 0 1.8 5.2M338.2 86.5a1.57 1.57 0 0 0-.2 1.6M338.2 86.5l-.1 .1a1.69 1.69 0 0 0 .4 1.5M338.5 88.1l1.8 2.5M338.6 80.3l-.5 .1M338.6 80.3a13.4 13.4 0 0 0 1.7 5l.2 .1M339.9 85.6l-1.7 .9M340.3 90.6l.5 .8M340.3 90.6h19.9v.5M340.5 85.4l-.6 .2"/>
<path d="M340.8 91.4l2.1 2M342.9 93.4l.8 .5M342.9 93.4l.7 .6M342.9 95.3a23.4 23.4 0 0 0 20 4.7l.6-.3v-1.4M343.6 94l-.7 1.3M343.7 93.9l-.1 .1M343.7 93.9a23.2 23.2 0 0 0 19.8 4.4M360.2 91.1v2.2M360.2 93.3v.6h-16.5M360.2 91.1h3.3M360.2 93.3h3.3M363.5 84.8l-23 .6"/>
<path d="M363.5 91.1v2.2M363.5 84.8v6.3M363.5 93.3v5M277.1 116.8a18.1 18.1 0 0 1-7.5 3.2M279.5 119.3l-9.9 .7M279.5 119.3v5.3M279.5 116.4v2.9M279.6 116.4l-2.5 .3-1.2 .5a11.5 11.5 0 0 1-4.8 2l-3.8 .8M218.6 130.3v.3M219.2 129l-.6 1.3M220.5 126.6l-1.3 2.4M220.5 126.6l1.2-1.2 1.9-1 .4-.4 .1-.3a2.73 2.73 0 0 0-3.8 1.9l-.7 1.8-.4 1.6"/>
<path d="M229.8 122.5a30.1 30.1 0 0 0-7.9 1l-.8 .6a15.1 15.1 0 0 0-2.5 6.2M229.8 122.5l1.3 .2a9.5 9.5 0 0 0 5.1 .9l3.3-.1M229.8 122.5a9.2 9.2 0 0 0 5.2 1.3l1.9 .1M236.9 127.9l-10.2 .9a16.2 16.2 0 0 0-7.5 1.5l-.6 .3M236.9 123.9a1.69 1.69 0 0 1 .4 2.2l-.4 1.8M236.9 123.9l-7.3 .7a41.8 41.8 0 0 0-7.9 1.1l-1.2 .9M238.2 127.8l-1.3 .1M239.5 123.5l-2.6 .4M239.5 123.5h.1M241.5 127.5a2.11 2.11 0 0 1-2 2.2 1.78 1.78 0 0 1-1.3-1.9M241.5 127.5a1.56 1.56 0 0 0-1-1.5 1.56 1.56 0 0 0-1.8 .6l-.4 .6-.1 .6M264.9 125.5l-23.4 2"/>
<path d="M267.8 124.1l.2 .4 .2 .8M267.8 124.1a1.81 1.81 0 0 0-2.9 1.4M268.2 125.3a2.06 2.06 0 0 1-2.1 2.3 1.86 1.86 0 0 1-1.2-2.1M269.6 120h-1.6a318.4 318.4 0 0 1-28.4 3.5M269.6 120a5.2 5.2 0 0 0-1.8 4.1M269.6 120l-6.9 1.2-11.5 1.5-10.2 1-4.1 .2M279.5 124.6l-11.3 .7M279.5 124.6v17.7a4 4 0 0 1-3.9 4h-57v-15.7M265.9 179.9l-25.4 4.1M265.9 179.9a1.68 1.68 0 0 0-.6 2.7 1.68 1.68 0 0 0 2.7-.3M266.8 179.8l.9 .5M266.8 179.8l-.9 .1"/>
<path d="M267.7 179.7v.6M267.7 179.7l-.9 .1M279.5 178.4v-5.4a218.9 218.9 0 0 0-23.8 3.7l-4.4 .8a517.5 517.5 0 0 1-27.5 5 4.4 4.4 0 0 0-4.2 2.9 8.5 8.5 0 0 0-1 5.4v2.7M279.5 178.4l-5 .4-6.8 .9M279.5 178.4v6.3M218.6 195.6v9.7M218.6 193.5v2.1M236.9 184.6l.2 .8a5.1 5.1 0 0 1-.2 4.5M236.9 184.6l-9.3 1.3a28.3 28.3 0 0 0-5.9 .9l-1 .9-.3 .5a21.7 21.7 0 0 0-1.8 5.3M236.9 189.9l3.4 .7 1 .6M236.9 189.9l-12.9 1.1a4.4 4.4 0 0 0-4.5 2.6l-.9 2M236.9 189.9a12.3 12.3 0 0 0-6 4.5 13.3 13.3 0 0 0 0 10.8 9.7 9.7 0 0 0 6 4"/>
<path d="M238.9 184.3l-2 .3M240.5 184a1.66 1.66 0 0 1 .8 2.4 1.66 1.66 0 0 1-2.5 .4 1.66 1.66 0 0 1 .1-2.5M240.5 184a1.76 1.76 0 0 0-1.6 .3M241.3 191.2a16.9 16.9 0 0 0-6.8 3.2 9 9 0 0 0-1.4 8.1l.1 .6M241.3 191.2l.1 .2M241.4 191.4a15.2 15.2 0 0 0-6.6 3.4 9.1 9.1 0 0 0-1.2 8.1M265.6 188a10 10 0 0 1 6.5 2.1 6.4 6.4 0 0 1 1.5 3.1M265.6 188a91.7 91.7 0 0 0-24.3 3.2M265.6 188l.1 .1M265.7 188.1a9.3 9.3 0 0 1 6.3 2.2l.6 .8 .4 .8 .5 1.5M265.7 188.1a90.7 90.7 0 0 0-24.3 3.3M267.7 180.3l.3 .2a1.68 1.68 0 0 1 0 1.8"/>
<path d="M268 182.3l.6 1.7 1 1.6M269.6 185.6a8.1 8.1 0 0 1 7.2 7.2 22.6 22.6 0 0 1-.9 11.5 10.3 10.3 0 0 1-6.3 4.9M269.6 185.6l-2.7 1.4-1.3 1M269.6 185.6a145.9 145.9 0 0 0-30 3.6l-2.7 .7M273.5 193.4a16.6 16.6 0 0 1-.8 9.7 8.2 8.2 0 0 1-5.4 3.7l-1.6 .3M273.5 194.1l.4 3.6M273.5 194.1a5.8 5.8 0 0 0-5.5-5 34.4 34.4 0 0 0-9.5-.1 77.8 77.8 0 0 0-20.5 4.2 6.7 6.7 0 0 0-4.8 6.6M273.5 193.4v.7M273.6 193.2a16.4 16.4 0 0 1-.8 10.1 8.4 8.4 0 0 1-5.5 3.6l-1.7 .4M273.6 193.2l-.1 .2M279.5 184.7l-9.9 .9M279.5 184.7v24.7"/>
<path d="M218.6 214.6a6.6 6.6 0 0 0 2.8 3 40.5 40.5 0 0 0 9.8 1.4l26.9 2 21.4 1.4M218.6 208.9l1.1 2.4a3.9 3.9 0 0 0 3.6 2.3l3.4 .4 10.2 .5M218.6 205.3v3.6M218.6 208.9v5.7M218.6 205.3l.6 .9M219.2 206.2a2.5 2.5 0 0 1 2.5-3 2.5 2.5 0 0 1 2.3 3.1 2.5 2.5 0 0 1-3.5 1.6M219.2 206.2l.5 1.1 .8 .6M220.5 207.9a4.4 4.4 0 0 0 3.2 .9l13.2 .4M233.2 203.1a4.6 4.6 0 0 0 3.1 3.3l2.6 .9 2.4 .4M233.2 200.4v.2M233.6 202.9a5.4 5.4 0 0 0 4.4 3.9l3.4 .8M233.6 202.9l-.4 .2"/>
<path d="M236.9 214.5h1.3M236.9 209.2a149.5 149.5 0 0 0 32.7 0M236.9 209.2a4.6 4.6 0 0 1 .2 4.4l-.2 .9M238.2 214.5a1.66 1.66 0 0 1 1.8-1.6 1.66 1.66 0 0 1 1.5 1.8M238.2 214.5a1.66 1.66 0 0 0 1.6 1.7 1.66 1.66 0 0 0 1.7-1.5M241.3 207.7l-1.2 .5-3.2 1M241.4 207.6l-.1 .1M241.5 214.7l23.4 .9M264.9 215.6a1.66 1.66 0 0 0 1.6 1.8 1.66 1.66 0 0 0 1.7-1.7M265.6 207.3l1 .6 3 1.3M265.6 207.3a91.1 91.1 0 0 1-24.3 .4M265.7 207.1a88.8 88.8 0 0 1-24.3 .5"/>
<path d="M265.7 207.1l-.1 .2M267.8 214.6l.2 .3 .2 .8M267.8 214.6a1.66 1.66 0 0 0-1.8-.5 1.66 1.66 0 0 0-1.1 1.5M268.2 215.7l11.3 .4M269.6 209.2l9.9 .2M269.6 209.2a10.1 10.1 0 0 0-1.8 5.4M279.5 209.4v6.7M279.5 216.1v6.2M0 222h25M0 235h25M325.2 235.9v28.2M367.4 235.9v56.1"/>
<path d="M400.2 235.9v28.3M415.9 235.9h-211.5v56.1M415.9 222.3h-128v69.7M0 248h25M204.4 252.3h83.5M367.4 250.4h48.5M0 261h25M0 274h25M204.4 264.1h211.5M367.4 278.1h48.5M0 287h25"/>
<circle cx="239.9" cy="59.1" r="1.1"/>
<circle cx="266.6" cy="58" r="1.1"/>
<circle cx="221.6" cy="77.3" r="1.33"/>
<circle cx="221.6" cy="68" r="1.33"/>
<circle cx="239.9" cy="88.1" r="1.1"/>
<circle cx="266.6" cy="92.2" r="1.1"/>
<circle cx="221.6" cy="196.3" r="1.32"/>
<circle cx="221.6" cy="196.3" r="2.51"/>
<circle cx="239.9" cy="185.6" r="1.1"/>
<circle cx="266.6" cy="181.5" r="1.1"/>
<circle cx="221.6" cy="205.7" r="1.33"/>
<circle cx="239.9" cy="214.6" r="1.09"/>
<circle cx="266.6" cy="215.7" r="1.1"/>
</g>
<path d="M407.4 256.9l-5.9 .1M408.7 256.9h6M411.7 253.9v6" fill="none" stroke="#191924" stroke-width=".21" stroke-dasharray="6.3 1.3 1.3 1.3" stroke-dashoffset="3"/>
<path d="M235 292h180.9" fill="none" stroke="#c0c0c0" stroke-width=".21"/>
<path d="M319.7 0v5M415.9 222.7h4.1M100.4 292v5M207.2 292v5M314 292v5" fill="none" stroke="#00f" stroke-width=".21"/>
<path d="M406.4 255h.1" fill="none" stroke="#0ff" stroke-width=".21"/>
<g fill="#000">
<path d="M272.6 91.2l.2 .2-.1-.3a.33 .33 0 0 1 .4 .4 .33 .33 0 0 1-.5 .2 .33 .33 0 0 1 0-.5z"/>
<path d="M276.5 29.7l3 .5-3 .5zM239.9 30.2l3-.5v1z"/>
<path d="M276.5 38l3 .4-3 .5zM266.6 38.4l3-.4v.9z"/>
<path d="M276.5 22.6l3 .5-3 .5zM218.6 23.1l3-.5v1z"/>
<path d="M161 50l3 .5-3 .5zM167.2 50.5l3-.5v1z"/>
<path d="M213.6 43.7l5-.5v1zM213.6 108.3l5-.5v1z"/>
<path d="M269.6 43.2l5 .5-5 .5zM269.6 107.8l5 .5-5 .5z"/>
<path d="M363.5 43.2l3-.5v1zM357.2 42.7l3 .5-3 .5z"/>
<path d="M76.7 63.1l-.7 .7 2.5 1.8zM92.6 79.7l1.8 2.5 .7-.7zM223 198.4l1.3 2.8 .8-.6zM218.1 192.1l2.1 2.2-1.3-2.8zM224.8 201.1l-1.6 2.7 2.3-2zM217.7 209.5l.7 .7 1.6-2.6z"/>
<path d="M215.9 65h1l-.5 3zM216.4 77.3l.5 3h-1zM322 53.3h1l-.5 3zM322.5 59.6l.5 3h-1zM331.9 53.8h.9l-.4 3zM332.4 59.1l.4 3h-.9zM187.7 62.5h1l-.5 3zM188.2 70.5l.5 3h-1zM180.6 63.7h1l-.5 3zM181.1 69.3l.5 3h-1zM209.1 193.3h1l-.5 3zM209.6 205.7l.5 3h-1z"/>
<path d="M287 75.1l.5 3h-1zM286.5 55h1l-.5 3zM203.4 88.1l.5 3h-1zM202.9 72.1h1l-.5 3z"/>
<path d="M291.3 72.1h1l-.5 3zM291.8 92.2l.5 3h-1zM208 56.1h1l-.5 3zM208.5 75.1l.5 3h-1z"/>
<path d="M224.9 98.2l3-.4v.9zM215.6 97.8l3 .4-3 .5z"/>
<path d="M87.2 111.5l3 .5-3 .5zM78.4 112l3-.5v1z"/>
<path d="M215.6 103.5l3 .5-3 .5zM221.6 104l3-.5v1z"/>
<path d="M218.6 175.8l3-.5v.9zM236.9 175.3l3 .5-3 .4zM218.6 165.4l3-.5v1zM263.6 164.9l3 .5-3 .5z"/>
</g>
<g fill="#fff" stroke="#fff" stroke-width=".35">
<path d="M36.7 9.6h31v5.9h-31z"/>
<path d="M334.9 250.7h22.4v4.2h-22.4z"/>
<path d="M285 106.7h30.5v5.8h-30.5z"/>
<path d="M191.3 176.6h12.2v5.8h-12.2z"/>
<path d="M191 213.3h12.2v5.7h-12.2z"/>
<path d="M37 247.8h15.6v4.9h-15.6z"/>
<path d="M31.6 258.4h31.4v4.3h-31.4z"/>
<path d="M31.6 263.2h56v4.3h-56z"/>
<path d="M31.6 268h87.4v4.2h-87.4z"/>
<path d="M31.6 272.7h61.4v4.3h-61.4z"/>
<path d="M31.6 276.8h54v4.4h-54z"/>
<path d="M31.6 281h37v4.4h-37z"/>
<path d="M31.6 285.9h68.3v4.3h-68.3z"/>
<path d="M375.8 20.2h17.5v6h-17.5z"/>
<path d="M5.6 248.5h13.6v4.3h-13.6z"/>
<path d="M7 274.5h9.6v4.3h-9.6z"/>
<path d="M7 287.5h9.6v4.3h-9.6z"/>
<path d="M7 261.5h10.9v4.2h-10.9z"/>
<path d="M3.3 217.4h19.1v4.2h-19.1z"/>
<path d="M7 235.4h9.6v4.2h-9.6z"/>
<path d="M7.1 222.5h9.5v4.2h-9.5z"/>
<path d="M294.3 250.7h20.4v4.2h-20.4z"/>
<path d="M404.4 237.3h8.2v4.2h-8.2z"/>
<path d="M215.3 237.3h16.3v4.2h-16.3z"/>
<path d="M251.9 237.3h32.6v4.2h-32.6z"/>
<path d="M205.7 255.8h8.2v4.2h-8.2z"/>
<path d="M212.2 245.5h8.2v4.3h-8.2z"/>
<path d="M375.1 237.3h16.3v4.2h-16.3z"/>
<path d="M337.9 237.3h16.3v4.2h-16.3z"/>
<path d="M342.2 224.2h50.8v4.4h-50.8z"/>
<path d="M297.3 237.3h16.3v4.2h-16.3z"/>
<path d="M404.8 265.2h10.2v4.2h-10.2z"/>
<path d="M392.4 265.5h8.1v4.2h-8.1z"/>
<path d="M289.3 272h10.2v4.2h-10.2z"/>
<path d="M303.3 265.5h10.2v4.2h-10.2z"/>
<path d="M289.3 279.5h10.2v4.2h-10.2z"/>
<path d="M327.2 286.5h10.2v4.3h-10.2z"/>
<path d="M373 286.3h36.6v4.2h-36.6z"/>
<path d="M327.2 279.4h10.2v4.2h-10.2z"/>
<path d="M373.2 265.2h12.3v4.2h-12.3z"/>
<path d="M289.3 286.6h10.2v4.2h-10.2z"/>
<path d="M305.4 272.5h12.2v4.3h-12.2z"/>
<path d="M231.3 271.1h28.3v3h-28.3z"/>
<path d="M216.6 281.9h19.8v2.9h-19.8z"/>
<path d="M257.3 281.9h16.9v2.9h-16.9z"/>
<path d="M225.7 264.7h39.5v5.2h-39.5z"/>
<path d="M372 279.5h16.3v4.2h-16.3z"/>
<path d="M340.8 265.5h10.2v4.2h-10.2z"/>
<path d="M327.2 272.5h10.2v4.3h-10.2z"/>
<path d="M375.1 251.4h16.3v4.2h-16.3z"/>
<path d="M328.5 229.2h78.3v4.4h-78.3z"/>
<path d="M342.2 223.6h51.5v3.6h-51.5z"/>
</g>
<g font-size="5.8">
<text x="394.8" y="18">6.3</text>
<text x="344.7" y="33.5">A-A</text>
<text x="158.4" y="40.2">B-B</text>
<text x="225.1" y="44.3">B</text>
<text x="263.1" y="44.3">A</text>
<text x="225.1" y="108.9">B</text>
<text x="263.1" y="108.9">A</text>
</g>
<g font-size="4.2">
<text x="191.3" y="181">4</text>
<text x="191.9" y="185.2">7.5</text>
<text x="191" y="217.7">4</text>
<text x="191.6" y="221.9">7.5</text>
</g>
<text font-size="4.2" fill="#1f2633" x="294.5" y="230">ROBOSKIN</text>
<g font-size="4.1">
<text x="49.6" y="4.3">1</text>
<text x="155.1" y="4.6">2</text>
<text x="261.4" y="4.6">3</text>
<text x="366.6" y="4.6">4</text>
<text x="245.3" y="22.6">91.43</text>
<text x="246.3" y="29.6">59.5</text>
<text x="246.3" y="37.9">19.5</text>
<text x="416.9" y="36.3">A</text>
<text x="322" y="42.2" transform="rotate(-90 322 42.2)">5</text>
<text x="331.8" y="44.3" transform="rotate(-90 331.8 44.3)">3.3</text>
<text x="368.8" y="42.6">5</text>
<text x="150" y="49.9">4.75</text>
<text x="180.6" y="57.2" transform="rotate(-90 180.6 57.2)">4</text>
<text x="187.7" y="55.2" transform="rotate(-90 187.7 55.2)">7.5</text>
<text x="207.9" y="70.6" transform="rotate(-90 207.9 70.6)">23.97</text>
<text x="286.4" y="68.5" transform="rotate(-90 286.4 68.5)">25.7</text>
<text x="215.9" y="73.5" transform="rotate(-90 215.9 73.5)">14</text>
<text x="106.3" y="87.4">30</text>
<text x="202.8" y="86.8" transform="rotate(-90 202.8 86.8)">19.52</text>
<text x="291.2" y="87.3" transform="rotate(-90 291.2 87.3)">25.7</text>
<text x="197.7" y="97.7">9.5</text>
<text x="203.2" y="103.4">4.5</text>
<text x="101.3" y="111.4">17.75</text>
<text x="416.9" y="111.3">B</text>
<text x="239.6" y="164.8">71.93</text>
<text x="225.8" y="175.2">31.93</text>
<text x="201.7" y="185.2">3</text>
<text x="204" y="185.2">.71</text>
<text x="416.9" y="185.3">C</text>
<text x="209.1" y="203.4" transform="rotate(-90 209.1 203.4)">14</text>
<text x="201.4" y="221.9">4</text>
<text x="203.7" y="221.9">.08</text>
<text x="379.2" y="247.6">AL6061-T6</text>
<text x="374.1" y="261.4">GB/T3880-2006</text>
<text x="416.7" y="264.6">D</text>
<text x="343.1" y="276">2026/9/3</text>
<text x="394.8" y="276">0.0</text>
<text x="406.3" y="276">1:1</text>
<text x="401.4" y="283">A3</text>
<text x="49.6" y="295.6">1</text>
<text x="154.9" y="296">2</text>
<text x="264.7" y="296">3</text>
<text x="366.6" y="296">4</text>
</g>
<text font-size="3.8" x="36.7" y="14.2">ROBOSKIN.0133</text>
<g font-size="3.5" fill="#111">
<text x="196.6" y="180.1">רבוע</text>
<text x="196.3" y="216.7">רבוע</text>
<text x="297.3" y="240.2">קלחה םש</text>
<text x="375.1" y="240.2">רמוח</text>
<text x="404.4" y="240.2">תומכ</text>
<text x="294.3" y="253.6">המד די הסכמ</text>
<text x="375.1" y="254.2">רמוחה ןקת</text>
<text x="226.6" y="267.6">/ Limitוניוצ אלש תולוביס</text>
<text x="340.8" y="268.4">ךיראת</text>
<text x="289.3" y="274.9">ןונכת</text>
<text x="327.2" y="275.4">ןונכת</text>
<text x="289.3" y="282.4">הקידב</text>
<text x="327.2" y="282.3">הקידב</text>
<text x="372" y="282.4">ןויליג לדוג</text>
<text x="289.3" y="289.5">רושיא</text>
<text x="327.2" y="289.4">רושיא</text>
<text x="373.9" y="289.2">2ךותמ 1 ןויליג</text>
</g>
<g font-size="3.3" fill="#111">
<text x="7" y="277.2">המיתח</text>
<text x="7" y="290.3">ךיראת</text>
</g>
<text font-size="3.2" fill="#111" x="392.4" y="268.1">לקשמ</text>
<text font-size="3.1" fill="#111" x="212.2" y="248.1">העיבצ</text>
<text font-size="3" fill="#111" x="205.7" y="258.2">תורעה</text>
<g font-size="2.9" fill="#111">
<text x="375.8" y="22.5">רתי</text>
<text x="375.8" y="25.6">:</text>
<text x="376.6" y="25.6">םיחטשמה</text>
</g>
<text font-size="2.9" x="328.5" y="232.7">ROBOSKIN</text>
<g font-size="2.8" fill="#111">
<text x="337.9" y="239.6">טוטרשה ההזמ</text>
<text x="217.4" y="284.1">\ Chamferהזאפ</text>
<text x="258" y="284.2">/ Angleתיווז</text>
</g>
<g font-size="2.8">
<text x="334.9" y="254">ROBOSKIN.0133</text>
<text x="400.5" y="269">KG</text>
<text x="205.6" y="280.8">±0.05</text>
<text x="207" y="277.2">&gt;0.5</text>
<text x="216" y="280.8">±0.05</text>
<text x="217.9" y="277.2">＞3</text>
<text x="227" y="280.8">±0.1</text>
<text x="228.5" y="277.2">＞6</text>
<text x="236.3" y="280.8">±0.15</text>
<text x="237.5" y="277.2">＞30</text>
<text x="247.4" y="280.8">±0.2</text>
<text x="247.4" y="277.2">＞120</text>
<text x="257.1" y="280.8">±0.3</text>
<text x="257.1" y="277.2">＞400</text>
<text x="266.6" y="277.2">＞1000</text>
<text x="267.3" y="280.8">±0.5</text>
<text x="278" y="277.2">＞2000</text>
<text x="279.9" y="280.8">±1</text>
<text x="207" y="287.8">&gt;0.5</text>
<text x="217.9" y="287.8">＞3</text>
<text x="228.5" y="287.8">＞6</text>
<text x="237.5" y="287.8">＞30</text>
<text x="248.4" y="287.8">&lt;10</text>
<text x="257.8" y="287.8">＞10</text>
<text x="268" y="287.8">＞50</text>
<text x="278.5" y="287.8">＞120</text>
<text x="207.1" y="291.3">±0.2</text>
<text x="217.3" y="291.3">±0.5</text>
<text x="228.5" y="291.3">±1</text>
<text x="238.7" y="291.3">±2</text>
<text x="248.6" y="291.1">±1°</text>
<text x="257.8" y="291.1">±30’</text>
<text x="268.1" y="291.1">±10’</text>
<text x="278.6" y="291.2">±20’</text>
</g>
<g font-size="2.7" fill="#111">
<text x="285" y="109">בותיכה תא רזיילב טורחל</text>
<text x="285" y="111.8">R-L</text>
<text x="303.3" y="267.7">תווצ שיא</text>
<text x="32.3" y="270.2">IT13;תלוביס תגרד GB/T 1800.3-98, יפל :וניוצ אלש תויווק תודימל תולוביס3.</text>
</g>
<g font-size="2.6" fill="#111">
<text x="215.3" y="239.5">חטש ינפ לופיט</text>
<text x="37" y="250">תוינכט תושירד</text>
</g>
<g font-size="2.5" fill="#111">
<text x="251.9" y="239.4">)ימיכ לופיט תוברל( ימרת לופיט</text>
<text x="373.2" y="267.3">הסרג רפסמ</text>
<text x="404.8" y="267.3">הדימ הנק</text>
</g>
<g font-size="2.4">
<text x="257.5" y="22.6">±0.10</text>
<text x="256.5" y="29.6">±0.05</text>
<text x="256.5" y="37.9">±0.05</text>
<text x="112.4" y="84.9">+0.20</text>
<text x="112.4" y="87.4">+0.10</text>
<text x="205.8" y="95.2">+0.10</text>
<text x="207" y="97.7">0</text>
<text x="113.6" y="109">+0.20</text>
<text x="113.6" y="111.4">+0.10</text>
</g>
<text font-size="2.3" x="342.2" y="226.5">ROBOSKIN</text>
<g font-size="2.3" fill="#111">
<text x="32.2" y="274.6">K;הגרד GB/T1184-1996, יפל :וניוצ אלש םוקימו הרוצ תולוביס4.</text>
<text x="231.9" y="273">\ Liner Measureתיווק הדימ</text>
<text x="31.6" y="287.8">;</text>
<text x="32.2" y="287.8">העיבצה תוארוה תלבט יפל העיבצה ירוזא ;ןווגה סיטרכ יפל ןבלב העיבצ7.</text>
</g>
<g font-size="2.1" fill="#111">
<text x="31.6" y="280.7">SC;</text>
<text x="31.6" y="278.5">בושח ןייפאמ ןייצמ CC, ◇ יטירק ןייפאמ ןייצמ ▽ ,טוטרשב5.</text>
<text x="31.6" y="282.8">רוקמה אוה 3D לדומ ,וניוצ אלש תודימל6.</text>
<text x="31.6" y="285">;</text>
<text x="32.1" y="285">עבוקה</text>
</g>
<g font-size="2" fill="#111">
<text x="3.3" y="219">םיפתושמ םיקלח םושיר</text>
<text x="3.3" y="221">רזוח שומישב וא</text>
<text x="7.1" y="224.2">תקתעה</text>
<text x="7.1" y="226.3">טוטרש</text>
<text x="5.6" y="250.2">טוטרש רפסמ</text>
<text x="5.6" y="252.3">םדוק רוקמ</text>
<text x="7" y="263.1">רפסמ</text>
<text x="31.6" y="260.1">רמוח יפדוע ,תודח תוניפ ריסהל שי1.</text>
<text x="31.6" y="262.2">;</text>
<text x="32.1" y="262.2">םידרגו</text>
<text x="7" y="265.3">רוקמ טוטרש</text>
<text x="31.6" y="264.9">םירוח יחתפ תוהקל שי: 0.5×45°; וניוצ אלש תווצק תייהק2.</text>
<text x="31.6" y="267">;</text>
<text x="32.1" y="267">םיגרבותמ</text>
<text x="305.4" y="274.2">Zhang</text>
<text x="305.4" y="276.3">Zhengyu</text>
</g>
<g font-size="1.7" fill="#111">
<text x="7" y="238.6">טוטרשה</text>
<text x="7" y="236.8">קתעה תקידב</text>
</g>
</svg>
